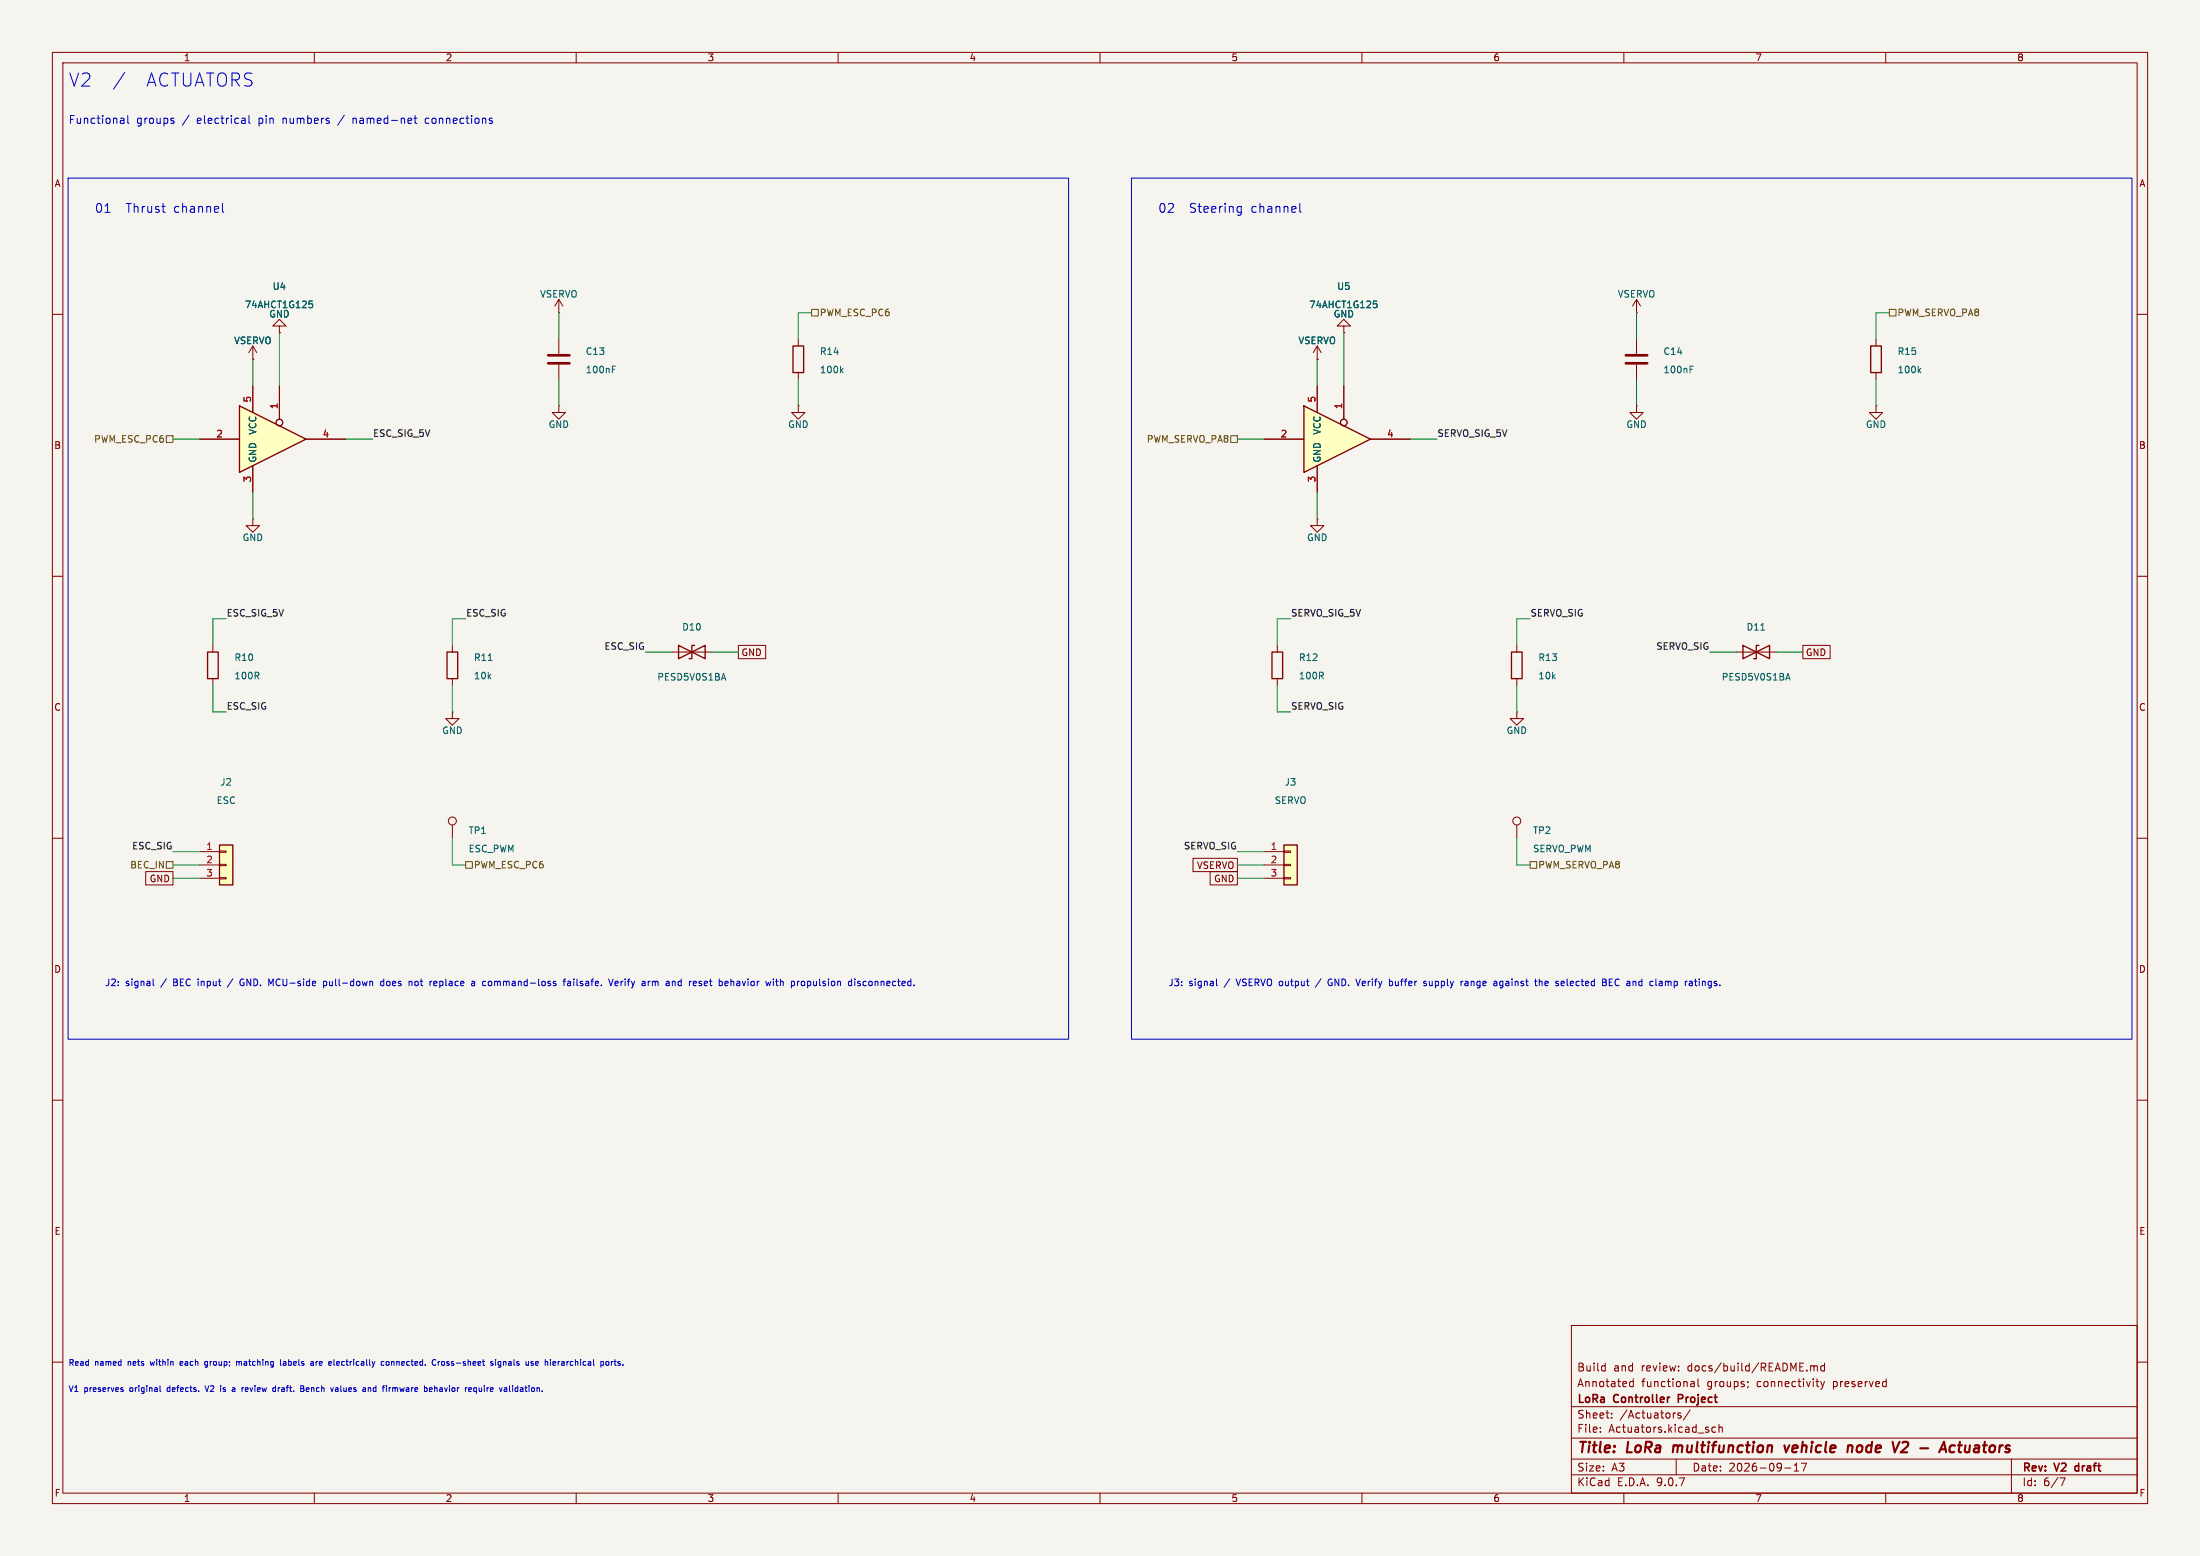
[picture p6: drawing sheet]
<svg xmlns="http://www.w3.org/2000/svg" width="420mm" height="297mm" viewBox="0 0 420 297" stroke-linecap="round" stroke-linejoin="round" font-family="sans-serif">
<path d="M0 0h420v297h-420z" fill="#f5f4ef" stroke="#f5f4ef" stroke-width=".19"/>
<g fill="none" stroke="#840000" stroke-width=".19">
<path d="M10 10h400v277h-400zM12 12h396v273h-396zM60 10v2M110 10v2M160 10v2M210 10v2M260 10v2M310 10v2M360 10v2M10 60h2M408 60h2M10 110h2"/>
<path d="M408 110h2M10 160h2M408 160h2M10 210h2M408 210h2M300 253h108v32h-108zM10 260h2M300 278.5h108M300 274.5h108M300 268.5h108M305.5 273.2v.2M305.5 272.5v.1"/>
<path d="M306 260.7l.4 .1M306.4 260.2v1.5M306.4 261.6l-.4 .1M307.7 270.5v.2M307.7 269.8v.1M311.1 264.4l.3 .3 .4-.1M311.8 263.2v1.5M311.8 263.8l-.4-.1-.3 .3M320 278.5v3M320.9 269.8l-.4-.1-.2 .2 .1 .2 .5 .2v.3h-.6M322.7 269.1l-1.3 1.9M322.8 264.6h.6"/>
<path d="M322.8 263.8h.6v.9M323.4 264l-.6 .2M324.2 263.2v1.3l.2 .2M327.5 272.5l-.4-.1-.3 .3 .1 .6h.6M328.2 272.5l.2-.1 .3 .1 .1 .9M328.2 271.9v1.5M333.7 263.8v.1M333.7 264.6l-.1 .3M342.5 279.7l.4-.4v1.5M343.9 279.3h1l-.7 1.5M345.7 260.8l.4-.1 .2 .2M345.7 260.7v1"/>
<path d="M346.3 260.9l.2-.2 .4 .1v.9M346.3 260.9v.8M346.7 263.7h.5M347.1 264.7h.1M347.6 263.7l.3 1M347.9 264.7l-.3 .5M348.3 263.7l-.4 1M348.3 260.8l-.4-.1-.3 .3 .1 .6h.6M348.3 260.2v1.5M384 278.5v6.5M408 260h2M60 285v2"/>
<path d="M110 285v2M160 285v2M210 285v2M260 285v2M300 281.5h108M310 285v2M340.7 280.2h1.2M342.5 280.8h.9M360 285v2M393.2 282.1h1l-.6 1.5"/>
</g>
<path d="M320.4 267h.6M321 266.2h-.6v1.5M396.2 279.9v.7" fill="none" stroke="#840000" stroke-width=".3"/>
<path d="M319.5 275.9l-.2 1.3M340.6 275.9l.4 1.3 .6-1.3M352.8 276.1a.49 .49 0 0 1 .9 .1l-.2 1M364.1 275.3l-.6-.1-.3 .2M364.1 276.1l-1.2 1.1h1.2M370.2 277.2l.9-2 .4 2M372.4 276h.8M373.1 277.1l-.6 .1M373.8 275.9h.7M374.2 275.2l-.3 1.7 .1 .2 .4 .1" fill="none" stroke="#840000" stroke-width=".4"/>
<path d="M248.9 77.5l12.7 6.3-12.7 6.4z" fill="#ffffc2"/>
<path d="M248.9 77.5l12.7 6.3-12.7 6.4z" fill="none" stroke="#840000" stroke-width=".25"/>
<g fill="none" stroke="#840000" stroke-width=".19">
<path d="M251.5 73.7v5M256.5 73.7v6.3M241.3 83.8h7.6M251.5 88.9v5.1M261.6 83.8h7.6M289.6 157.5v2.5"/>
<circle cx="256.5" cy="80.6" r=".63"/>
<circle cx="289.6" cy="156.7" r=".76"/>
</g>
<path d="M262.2 57.5h.6M262.3 58h.3l.3 .2-.1 .4-.5 .1" fill="none" stroke="#006464" stroke-width=".19"/>
<path d="M45.7 77.5l12.7 6.3-12.7 6.4z" fill="#ffffc2"/>
<path d="M45.7 77.5l12.7 6.3-12.7 6.4zM357.1 66h2.1v5.1h-2.1zM85.3 124.5h2.1v5h-2.1z" fill="none" stroke="#840000" stroke-width=".25"/>
<g fill="none" stroke="#840000" stroke-width=".19">
<path d="M48.3 73.7v5M53.3 73.7v6.3M358.1 77.5v1.2h1.3l-1.3 1.3-1.2-1.3h1.2M358.1 77.5h.1M358.1 64.8v1.2M358.1 71.1v1.3M38.1 83.8h7.6M48.3 88.9v5.1M58.4 83.8h7.6M86.4 123.2v1.3M86.4 129.5v1.3"/>
<circle cx="53.3" cy="80.6" r=".63"/>
</g>
<path d="M59 57.5h.6M59.1 58h.3l.3 .2-.1 .4-.5 .1M366.3 70.7l.4 .5M366.7 70.3l-.5 .5M93.2 126.1h.7" fill="none" stroke="#006464" stroke-width=".19"/>
<path d="M245.1 161.3h2.5v7.6h-2.5z" fill="#ffffc2"/>
<path d="M245.1 161.3h2.5v7.6h-2.5z" fill="none" stroke="#840000" stroke-width=".25"/>
<path d="M241.3 162.6h3.8M241.3 165.1h3.8M241.3 167.6h3.8M245.1 162.4h1.3v.3h-1.3zM245.1 165h1.3v.2h-1.3zM245.1 167.5h1.3v.3h-1.3z" fill="none" stroke="#840000" stroke-width=".19"/>
<path d="M41.9 161.3h2.5v7.6h-2.5z" fill="#ffffc2"/>
<path d="M151.4 66h2v5.1h-2zM39.6 124.5h2.1v5h-2.1zM129.5 123.2v2.5l5.1-2.5v2.5zM132.6 123.2h-.5v2.5h-.5M242.8 124.5h2.1v5h-2.1zM288.5 124.5h2.1v5h-2.1zM332.7 123.2v2.5l5.1-2.5v2.5zM335.8 123.2h-.5v2.5h-.5M41.9 161.3h2.5v7.6h-2.5z" fill="none" stroke="#840000" stroke-width=".25"/>
<g fill="none" stroke="#840000" stroke-width=".19">
<path d="M106.7 59.7h.1M106.7 57.2v2.5M106.7 57.2l-.8 1.2M106.7 57.2l.7 1.2M312.4 59.7h.1M312.4 57.2l-.7 1.2M312.4 57.2l.8 1.2M312.4 57.2v2.5M48.3 68.6h.1M48.3 66l-.8 1.3M48.3 66l.7 1.3M48.3 66v2.6"/>
<path d="M48.3 73.7v5M53.3 62.2h1.3l-1.3-1.2-1.2 1.2h1.2v1.3M53.3 63.5h.1M53.3 73.7v6.3M106.7 77.5v1.2h1.2l-1.2 1.3-1.3-1.3h1.3M106.7 77.5h.1M106.7 64.8v2.8M106.7 69.6v2.8M152.4 77.5v1.2h1.3l-1.3 1.3-1.3-1.3h1.3M152.4 77.5h.1M152.4 64.8v1.2M152.4 71.1v1.3"/>
<path d="M251.5 68.6h.1M251.5 66l-.8 1.3M251.5 66l.7 1.3M251.5 66v2.6M251.5 73.7v5M256.5 62.2h1.3l-1.3-1.2-1.2 1.2h1.2v1.3M256.5 63.5h.1M256.5 73.7v6.3M312.4 77.5v1.2h1.3l-1.3 1.3-1.3-1.3h1.3M312.4 77.5h.1M312.4 64.8v2.8M312.4 69.6v2.8"/>
<path d="M38.1 83.8h7.6M48.3 99.1v1.2h1.2l-1.2 1.3-1.3-1.3h1.3M48.3 99.1h.1M48.3 88.9v5.1M58.4 83.8h7.6M241.3 83.8h7.6M251.5 99.1v1.2h1.2l-1.2 1.3-1.3-1.3h1.3M251.5 99.1h.1M251.5 88.9v5.1M261.6 83.8h7.6M40.6 123.2v1.3M40.6 129.5v1.3"/>
<path d="M86.4 135.9v1.3h1.2l-1.2 1.2-1.3-1.2h1.3M86.4 135.9h.1M128.3 124.5h7.6M141 123.2h5.2v2.5h-5.2zM243.8 123.2v1.3M243.8 129.5v1.3M289.6 135.9v1.3h1.2l-1.2 1.2-1.3-1.2h1.3M289.6 135.9h.1M289.6 123.2v1.3M289.6 129.5v1.3M331.5 124.5h7.6M344.2 123.2h5.2v2.5h-5.2z"/>
<path d="M86.4 157.5v2.5M27.8 166.4h5.2v2.5h-5.2zM38.1 162.6h3.8M38.1 165.1h3.8M38.1 167.6h3.8M41.9 162.4h1.3v.3h-1.3zM41.9 165h1.3v.2h-1.3zM41.9 167.5h1.3v.3h-1.3zM227.7 163.8h8.5v2.6h-8.5zM231 166.4h5.2v2.5h-5.2z"/>
<circle cx="53.3" cy="80.6" r=".63"/>
<circle cx="256.5" cy="80.6" r=".63"/>
<circle cx="86.4" cy="156.7" r=".76"/>
</g>
<g fill="none" stroke="#006464" stroke-width=".19">
<path d="M59 57.5h.6M59.1 58h.3l.3 .2-.1 .4-.5 .1M262.2 57.5h.6M262.3 58h.3l.3 .2-.1 .4-.5 .1M116.9 70.5h.4M116.9 69.9h.6M160.6 70.7l.3 .5M160.9 70.3l-.4 .5M322.6 70.5h.5M322.6 69.9h.6M138.1 128.5l.5 1.3M336.2 120.3h.7"/>
<path d="M341.3 128.5l.5 1.3"/>
</g>
<path d="M104.6 67.8h4.1M104.6 69.3h4.1M310.4 67.8h4.1M310.4 69.3h4.1" fill="none" stroke="#840000" stroke-width=".51"/>
<path d="M154.9 59.1h1.3v1.2h-1.3zM360.7 59.1h1.2v1.2h-1.2zM31.7 83.2h1.3v1.3h-1.3zM234.9 83.2h1.3v1.3h-1.3zM31.7 164.5h1.3v1.2h-1.3zM88.9 164.5h1.3v1.2h-1.3zM292.1 164.5h1.3v1.2h-1.3z" fill="none" stroke="#725600" stroke-width=".19"/>
<g fill="none" stroke="#009600" stroke-width=".19">
<path d="M106.7 59.7v5.1M154.9 59.7h-2.5v5.1M312.4 59.7v5.1M360.7 59.7h-2.6v5.1M48.3 68.6v5.1M53.3 63.5v10.2M106.7 72.4v5.1M152.4 72.4v5.1M251.5 68.6v5.1M256.5 63.5v10.2M312.4 72.4v5.1M358.1 72.4v5.1"/>
<path d="M33 83.8h5.1M48.3 94v5.1M66 83.8h5.1M236.2 83.8h5.1M251.5 94v5.1M269.2 83.8h5.1M43.2 118.1h-2.6v5.1M88.9 118.1h-2.5v5.1M246.4 118.1h-2.6v5.1M292.1 118.1h-2.5v5.1M40.6 130.8v5.1h2.6M86.4 130.8v5.1"/>
<path d="M123.2 124.5h5.1M135.9 124.5h5.1M243.8 130.8v5.1h2.6M289.6 130.8v5.1M326.4 124.5h5.1M339.1 124.5h5.1M33 162.6h5.1M33 165.1h5.1M33 167.6h5.1M86.4 160v5.1h2.5M236.2 162.6h5.1M236.2 165.1h5.1"/>
<path d="M236.2 167.6h5.1M289.6 160v5.1h2.5"/>
</g>
<g fill="none" stroke="#0000c2" stroke-width=".19">
<path d="M23.8 13.8l-2.1 3.2M13 34h191v164.4h-191zM23.2 22.6h.3l.2 .2v.8M23.7 23.5l-.5 .1M23.7 22.9l-.5 .1M24.4 22.1v1.2l.2 .3M33 23.1l.2 .2-.2 .3M33 22.6h.2M42.5 38.8v1.5l.2 .2M46.3 22.6h.3l.2 .2v.8M46.8 23.5l-.5 .1M46.8 22.9l-.5 .1"/>
<path d="M47.5 22.1v1.2l.2 .3M67.4 22.6v1M67.5 22.6l-.1 .1M79 22.6h.6M79.2 22.1v1.2l.4 .3M81.5 22.6l-.3 .2v.5l.3 .3M93.8 23.1l.2 .2-.2 .3M93.8 22.6h.2M216 34h191v164.4h-191zM236.5 39.4l.5 .1M237 39.4v1.4l-.2 .2-.4 .1M248.1 38.8v1.5l.3 .2"/>
<path d="M20 40.5h1M237 40.5h-.5M29.2 186.9v1.1l.2 .1M44.5 186.8l-1.1 1.6M46.2 186.9a.68 .68 0 0 0-.4 .6 .68 .68 0 0 0 .4 .6M61.8 187.3v1.3M61.8 187.4l.3-.1 .3 .2-.1 .6h-.5M71 187.3l.1 .2v.6M73.3 187.4l-.4-.1-.2 .2 .1 .6h.5M73.3 186.9v1.2M78.5 187.3l.1 .2v.6M79.2 187.4v.6"/>
<path d="M82.8 187.7l.6-.1v-.2l-.4-.1-.2 .2 .1 .6h.5M90.2 187.3l.4 .2v.6M90.6 188.1h-.4M90.6 187.6l-.4 .1M93.6 187.3l.3 .2M93.9 187.9l-.3 .2M107.5 187.3h.5M108 186.9l-.3 .2v1M108.4 187.4h.5v.7M108.9 187.6l-.4 .1-.2 .1 .2 .3h.4M109.5 186.9v.1M117 186.9l-.4 1.2"/>
<path d="M117.4 187.7l.6-.1-.1-.2-.3-.1-.2 .2 .1 .6h.4M124.5 187.3v.8M124.9 187.3l-.4 .1M129.9 187.3l-.3 .1-.2 .1 .1 .5 .4 .1M133.6 187.3l.3 .1M133.6 187.7l.3 .1 .1 .2-.4 .1M139.5 187.4l.2-.1 .3 .1 .1 .7M139.5 186.9v1.2M148.1 187.3h.5M148.2 186.9v1.1l.4 .1M149 186.9v1.2M149.5 187.4l-.3-.1-.2 .1"/>
<path d="M153.6 187.4v.6M154.2 188.1h.3M154.2 187.3v1.3M154.5 187.3l-.3 .1M164.2 187.4l-.3-.1-.2 .2 .1 .2 .4 .1v.3h-.5M165.4 187.4l-.4-.1-.2 .2 .1 .6h.5M232.2 186.9v1.1l.2 .1M252.2 186.8l-1.1 1.6M253.9 186.9a.68 .68 0 0 0-.4 .6 .68 .68 0 0 0 .4 .6M265.3 187.4l.3-.1 .3 .2-.2 .6h-.4M265.3 186.9v1.2M272.3 187.4l-.3-.1-.2 .2v.2l.5 .1v.3h-.5"/>
<path d="M279.3 187.3l-.3 .1M280.1 187.3l-.4 .1M280.1 187.7h-.3l-.2 .1 .1 .3h.4M285.6 187.3l.2 .2v.6M285.8 188.1h-.5M285.8 187.6l-.5 .1M286.4 188.5l.3 .1M286.5 187.3l-.2 .2v.4l.2 .2M292.9 187.3h.5M293.3 188.1h.1M293.9 187.4l.1-.1 .3 .1 .1 .7M293.9 186.9v1.2"/>
<path d="M298.1 187.4l.4-.1 .1 .3-.6 .1M298.1 188.1h.5M306.4 186.9l.2 .2-.2 .4 .2 .1 .1 .3-.3 .2h-.4M307.2 187.5h.4M307.8 186.9h-.6v1.2h.6M316.7 188l.2 .1h.4M316.8 187.4h.5v.7M317.3 187.6l-.4 .1-.2 .1M323.5 187.3h.5M323.7 186.9v1.1l.3 .1M34.7 259.9l-.3 .1v.6h.3M39.5 259.9l-.4 .2v.4l.4 .1"/>
<path d="M45.2 260l.3-.1 .1 .1M45.2 259.9v.7M45.8 259.9l-.2 .1M53.5 259.5v1l.2 .1M54.4 259.9h-.3M59.4 259.9h.4v.7M60.3 259.9v.7M60.5 259.9l-.2 .2M63.8 259.5v1l.1 .1M73.3 259.9h-.3l-.2 .2 .1 .5h.4M73.8 259.9h.3l.2 .2v.3l-.2 .2-.4-.2zM82.7 259.6h.5"/>
<path d="M83.7 259.9v.7M84 259.9l-.3 .2M84.3 260v.5M94.1 259.9h-.3l-.1 .1v.2l.4 .1v.3h-.4M94.6 259.5v.1M94.6 259.9v.7M95.6 259.9h-.3l-.2 .2 .1 .5h.4M95.6 259.9v.9l-.2 .2-.3-.1M101.4 259.9h.4M102.7 259.9h-.3l-.1 .1v.6h.4M106.5 259.9v.7M106.7 259.9l-.2 .2"/>
<path d="M115.8 259.9h.2l.2 .2v.3l-.2 .2-.3-.2zM116.7 259.9v.7M117 259.9l-.3 .2M117.2 259.9h.5M117.4 259.5v1l.1 .1M23.2 265.2l.3 .1v.2l-.3 .1M23.2 264.9h.3M30.5 264.5v1l.2 .1M34.9 260.1l-.5 .1M39.1 260.9h.4M39.1 264.5l.4 1.1M44.5 264.9l.3 .1v.6"/>
<path d="M44.8 265.6h-.3M44.8 265.1l-.3 .1M45.6 260v.6M47.2 264.9l-.4 .1 .1 .6h.3M47.4 265.1l-.6 .1M52.3 264.9h.3M52.6 265.6h-.3M52.6 264.5v1.1M53.1 264.9v.7M53.2 264.9l-.1 .2M54.5 260.2l-.4 .1v.3h.4M57.4 264.5l.5 .1 .1 .2-.2 .2"/>
<path d="M57.4 265h.4M57.8 265l.2 .2v.3l-.6 .1M58.8 264.9l-.3 .1v.6h.3M59 265.1l-.5 .1M59.3 260.5l.2 .1h.3M59.8 260.1l-.5 .2M64.1 264.9h.4v.7M64.5 265.1l-.5 .2 .2 .3h.3M70.3 265l.4-.1 .1 .7M70.3 264.9v.7M74.5 264.9h.1M75 264.9v.7"/>
<path d="M75.1 264.9l-.1 .1M82 265.2l.5-.1v-.2h-.4l-.1 .1v.6h.5M83 264.5v1.1M83.2 260.5l-.5 .1M83.4 264.9l-.4 .1M90.9 264.9h-.3l-.2 .2 .1 .5h.4M90.9 264.9v1.1M97.3 264.5v1l.1 .1M97.9 264.5v.1M97.9 264.9v.7M101.4 260.2l.4 .1v.2l-.1 .1h-.3M102.8 260.1l-.5 .1"/>
</g>
<g font-size="3.5" fill="#0000c2">
<text x="13" y="16.7">V2</text>
<text x="27.6" y="16.7">ACTUATORS</text>
</g>
<g font-size="2.8" fill="#840000">
<text x="301" y="277.9">Title:</text>
<text x="310.6" y="277.9">LoRa</text>
<text x="320.2" y="277.9">multifunction</text>
<text x="342.3" y="277.9">vehicle</text>
<text x="355.1" y="277.9">node</text>
<text x="364.6" y="277.9">V2</text>
<text x="370.6" y="277.9">-</text>
<text x="375.4" y="277.9">Actuators</text>
</g>
<g font-size="2.4" fill="#0000c2">
<text x="18" y="40.7">01</text>
<text x="24.1" y="40.7">Thrust</text>
<text x="33.2" y="40.7">channel</text>
<text x="221" y="40.7">02</text>
<text x="227.1" y="40.7">Steering</text>
<text x="238.9" y="40.7">channel</text>
</g>
<g font-size="2.1" fill="#0000c2">
<text x="13" y="23.7">Functional</text>
<text x="26" y="23.7">groups</text>
<text x="34.9" y="23.7">/</text>
<text x="37.8" y="23.7">electrical</text>
<text x="49.6" y="23.7">pin</text>
<text x="54.4" y="23.7">numbers</text>
<text x="65.2" y="23.7">/</text>
<text x="68" y="23.7">named-net</text>
<text x="82" y="23.7">connections</text>
</g>
<g font-size="2.1" fill="#840000">
<text x="301" y="262">Build</text>
<text x="308" y="262">and</text>
<text x="313.4" y="262">review:</text>
<text x="322.3" y="262">docs/build/README.md</text>
<text x="301" y="268.2">LoRa</text>
<text x="301" y="265">Annotated</text>
<text x="308.2" y="268.2">Controller</text>
<text x="313.4" y="265">functional</text>
<text x="321" y="268.2">Project</text>
<text x="325.9" y="265">groups;</text>
<text x="335.5" y="265">connectivity</text>
<text x="350.2" y="265">preserved</text>
<text x="301" y="273.7">File:</text>
<text x="301" y="271">Sheet:</text>
<text x="307.1" y="273.7">Actuators.kicad_sch</text>
<text x="309.2" y="271">/Actuators/</text>
<text x="301" y="281.1">Size:</text>
<text x="307.6" y="281.1">A3</text>
<text x="323" y="281.1">Date:</text>
<text x="330" y="281.1">2026-09-17</text>
<text x="386" y="281.3">Rev:</text>
<text x="392.4" y="281.3">V2</text>
<text x="396.8" y="281.3">draft</text>
<text x="301" y="283.9">KiCad</text>
<text x="308.7" y="283.9">E.D.A.</text>
<text x="316.3" y="283.9">9.0.7</text>
<text x="386" y="283.9">Id:</text>
<text x="390.1" y="283.9">6/7</text>
</g>
<g font-size="1.8" fill="#840000">
<text x="35" y="11.9">1</text>
<text x="85" y="11.9">2</text>
<text x="135" y="11.9">3</text>
<text x="185" y="11.9">4</text>
<text x="235" y="11.9">5</text>
<text x="285" y="11.9">6</text>
<text x="335" y="11.9">7</text>
<text x="385" y="11.9">8</text>
<text x="10.3" y="35.9">A</text>
<text x="408.3" y="35.9">A</text>
<text x="10.3" y="85.9">B</text>
<text x="408.2" y="85.9">B</text>
<text x="141.4" y="125.4">GND</text>
<text x="344.6" y="125.4">GND</text>
<text x="10.3" y="135.9">C</text>
<text x="408.2" y="135.9">C</text>
<text x="228.4" y="166.1">VSERVO</text>
<text x="28.5" y="168.6">GND</text>
<text x="231.7" y="168.6">GND</text>
<text x="10.3" y="185.9">D</text>
<text x="408.2" y="185.9">D</text>
<text x="10.3" y="235.9">E</text>
<text x="408.3" y="235.9">E</text>
<text x="10.3" y="285.9">F</text>
<text x="35" y="286.9">1</text>
<text x="85" y="286.9">2</text>
<text x="135" y="286.9">3</text>
<text x="185" y="286.9">4</text>
<text x="235" y="286.9">5</text>
<text x="285" y="286.9">6</text>
<text x="335" y="286.9">7</text>
<text x="385" y="286.9">8</text>
<text x="408.3" y="285.9">F</text>
</g>
<g font-size="1.8" fill="#006464">
<text x="46.6" y="59">74AHCT1G125</text>
<text x="52" y="55.5">U4</text>
<text x="103" y="57">VSERVO</text>
<text x="249.8" y="59">74AHCT1G125</text>
<text x="255.2" y="55.5">U5</text>
<text x="308.8" y="57">VSERVO</text>
<text x="44.6" y="65.9">VSERVO</text>
<text x="51.3" y="60.8">GND</text>
<text x="247.8" y="65.9">VSERVO</text>
<text x="254.5" y="60.8">GND</text>
<text x="111.7" y="71.4">100nF</text>
<text x="111.7" y="67.9">C13</text>
<text x="156.4" y="67.9">R14</text>
<text x="156.4" y="71.4">100k</text>
<text x="317.5" y="71.4">100nF</text>
<text x="317.5" y="67.9">C14</text>
<text x="362.2" y="67.9">R15</text>
<text x="362.2" y="71.4">100k</text>
<text x="49.1" y="83.1" transform="rotate(-90 49.1 83.1)">VCC</text>
<text x="104.6" y="81.9">GND</text>
<text x="150.4" y="81.9">GND</text>
<text x="252.3" y="83.1" transform="rotate(-90 252.3 83.1)">VCC</text>
<text x="310.4" y="81.9">GND</text>
<text x="356.1" y="81.9">GND</text>
<text x="49.1" y="88.4" transform="rotate(-90 49.1 88.4)">GND</text>
<text x="252.3" y="88.4" transform="rotate(-90 252.3 88.4)">GND</text>
<text x="46.2" y="103.5">GND</text>
<text x="249.4" y="103.5">GND</text>
<text x="130.1" y="120.6">D10</text>
<text x="333.3" y="120.6">D11</text>
<text x="44.7" y="129.9">100R</text>
<text x="44.7" y="126.4">R10</text>
<text x="90.4" y="129.9">10k</text>
<text x="90.4" y="126.4">R11</text>
<text x="125.4" y="130.1">PESD5V0S1BA</text>
<text x="247.9" y="129.9">100R</text>
<text x="247.9" y="126.4">R12</text>
<text x="293.6" y="129.9">10k</text>
<text x="293.6" y="126.4">R13</text>
<text x="328.6" y="130.1">PESD5V0S1BA</text>
<text x="84.3" y="140.3">GND</text>
<text x="287.5" y="140.3">GND</text>
<text x="41.3" y="153.7">ESC</text>
<text x="42" y="150.2">J2</text>
<text x="243.3" y="153.7">SERVO</text>
<text x="245.2" y="150.2">J3</text>
<text x="89.4" y="159.4">TP1</text>
<text x="292.6" y="159.4">TP2</text>
<text x="89.4" y="162.9">ESC_PWM</text>
<text x="292.6" y="162.9">SERVO_PWM</text>
</g>
<g font-size="1.8" fill="#725600">
<text x="156.4" y="60.6">PWM_ESC_PC6</text>
<text x="362.1" y="60.6">PWM_SERVO_PA8</text>
<text x="17.9" y="84.7">PWM_ESC_PC6</text>
<text x="218.8" y="84.7">PWM_SERVO_PA8</text>
<text x="24.8" y="166">BEC_IN</text>
<text x="90.4" y="166">PWM_ESC_PC6</text>
<text x="293.6" y="166">PWM_SERVO_PA8</text>
</g>
<g font-size="1.8" fill="#a90000">
<text x="48" y="76.9" transform="rotate(-90 48 76.9)">5</text>
<text x="251.2" y="76.9" transform="rotate(-90 251.2 76.9)">5</text>
<text x="41.2" y="83.6">2</text>
<text x="53.1" y="78.2" transform="rotate(-90 53.1 78.2)">1</text>
<text x="61.5" y="83.6">4</text>
<text x="244.4" y="83.6">2</text>
<text x="256.3" y="78.2" transform="rotate(-90 256.3 78.2)">1</text>
<text x="264.7" y="83.6">4</text>
<text x="48" y="92.1" transform="rotate(-90 48 92.1)">3</text>
<text x="251.2" y="92.1" transform="rotate(-90 251.2 92.1)">3</text>
<text x="39.3" y="162.3">1</text>
<text x="39.3" y="164.8">2</text>
<text x="39.3" y="167.4">3</text>
<text x="242.5" y="162.3">1</text>
<text x="242.5" y="164.8">2</text>
<text x="242.5" y="167.4">3</text>
</g>
<g font-size="1.8" fill="#0f0f0f">
<text x="71.1" y="83.5">ESC_SIG_5V</text>
<text x="274.3" y="83.5">SERVO_SIG_5V</text>
<text x="43.2" y="117.8">ESC_SIG_5V</text>
<text x="88.9" y="117.8">ESC_SIG</text>
<text x="246.4" y="117.8">SERVO_SIG_5V</text>
<text x="292.1" y="117.8">SERVO_SIG</text>
<text x="115.3" y="124.1">ESC_SIG</text>
<text x="316.1" y="124.1">SERVO_SIG</text>
<text x="43.2" y="135.5">ESC_SIG</text>
<text x="246.4" y="135.5">SERVO_SIG</text>
<text x="25.1" y="162.2">ESC_SIG</text>
<text x="225.9" y="162.2">SERVO_SIG</text>
</g>
<g font-size="1.8" fill="#0000c2">
<text x="20" y="188.3">J2:</text>
<text x="24" y="188.3">signal</text>
<text x="30.9" y="188.3">/</text>
<text x="33.4" y="188.3">BEC input</text>
<text x="46.7" y="188.3">GND. MCU-side</text>
<text x="63" y="188.3">pull-down</text>
<text x="74.1" y="188.3">does</text>
<text x="79.7" y="188.3">not</text>
<text x="83.9" y="188.3">replace</text>
<text x="92.1" y="188.3">a</text>
<text x="94.4" y="188.3">command-loss</text>
<text x="110.1" y="188.3">failsafe.</text>
<text x="119" y="188.3">Verify</text>
<text x="125.5" y="188.3">arm</text>
<text x="130.3" y="188.3">and</text>
<text x="134.9" y="188.3">reset</text>
<text x="140.8" y="188.3">behavior</text>
<text x="150" y="188.3">with</text>
<text x="155" y="188.3">propulsion</text>
<text x="166.1" y="188.3">disconnected.</text>
<text x="223" y="188.3">J3:</text>
<text x="227" y="188.3">signal</text>
<text x="233.9" y="188.3">/</text>
<text x="236.4" y="188.3">VSERVO output</text>
<text x="254.4" y="188.3">GND. Verify</text>
<text x="266.5" y="188.3">buffer</text>
<text x="273.3" y="188.3">supply</text>
<text x="280.5" y="188.3">range</text>
<text x="287" y="188.3">against</text>
<text x="295.2" y="188.3">the</text>
<text x="299.3" y="188.3">selected</text>
<text x="308.4" y="188.3">BEC and</text>
<text x="317.9" y="188.3">clamp</text>
<text x="324.8" y="188.3">ratings.</text>
</g>
<g font-size="1.5" fill="#0000c2">
<text x="13" y="260.7">Read</text>
<text x="18.1" y="260.7">named</text>
<text x="24.6" y="260.7">nets</text>
<text x="29.1" y="260.7">within</text>
<text x="35" y="260.7">each</text>
<text x="40" y="260.7">group;</text>
<text x="46.2" y="260.7">matching</text>
<text x="54.8" y="260.7">labels</text>
<text x="60.9" y="260.7">are</text>
<text x="64.6" y="260.7">electrically</text>
<text x="74.8" y="260.7">connected.</text>
<text x="84.8" y="260.7">Cross-sheet</text>
<text x="96.2" y="260.7">signals</text>
<text x="103.1" y="260.7">use</text>
<text x="107" y="260.7">hierarchical</text>
<text x="117.9" y="260.7">ports.</text>
<text x="13" y="265.7">V1</text>
<text x="16.1" y="265.7">preserves</text>
<text x="24.9" y="265.7">original</text>
<text x="32.3" y="265.7">defects.</text>
<text x="39.9" y="265.7">V2</text>
<text x="42.9" y="265.7">is</text>
<text x="45.4" y="265.7">a</text>
<text x="47.5" y="265.7">review</text>
<text x="53.7" y="265.7">draft.</text>
<text x="59.2" y="265.7">Bench</text>
<text x="65.2" y="265.7">values</text>
<text x="71.6" y="265.7">and</text>
<text x="75.6" y="265.7">firmware</text>
<text x="83.8" y="265.7">behavior</text>
<text x="91.8" y="265.7">require</text>
<text x="98.6" y="265.7">validation.</text>
</g>
</svg>
